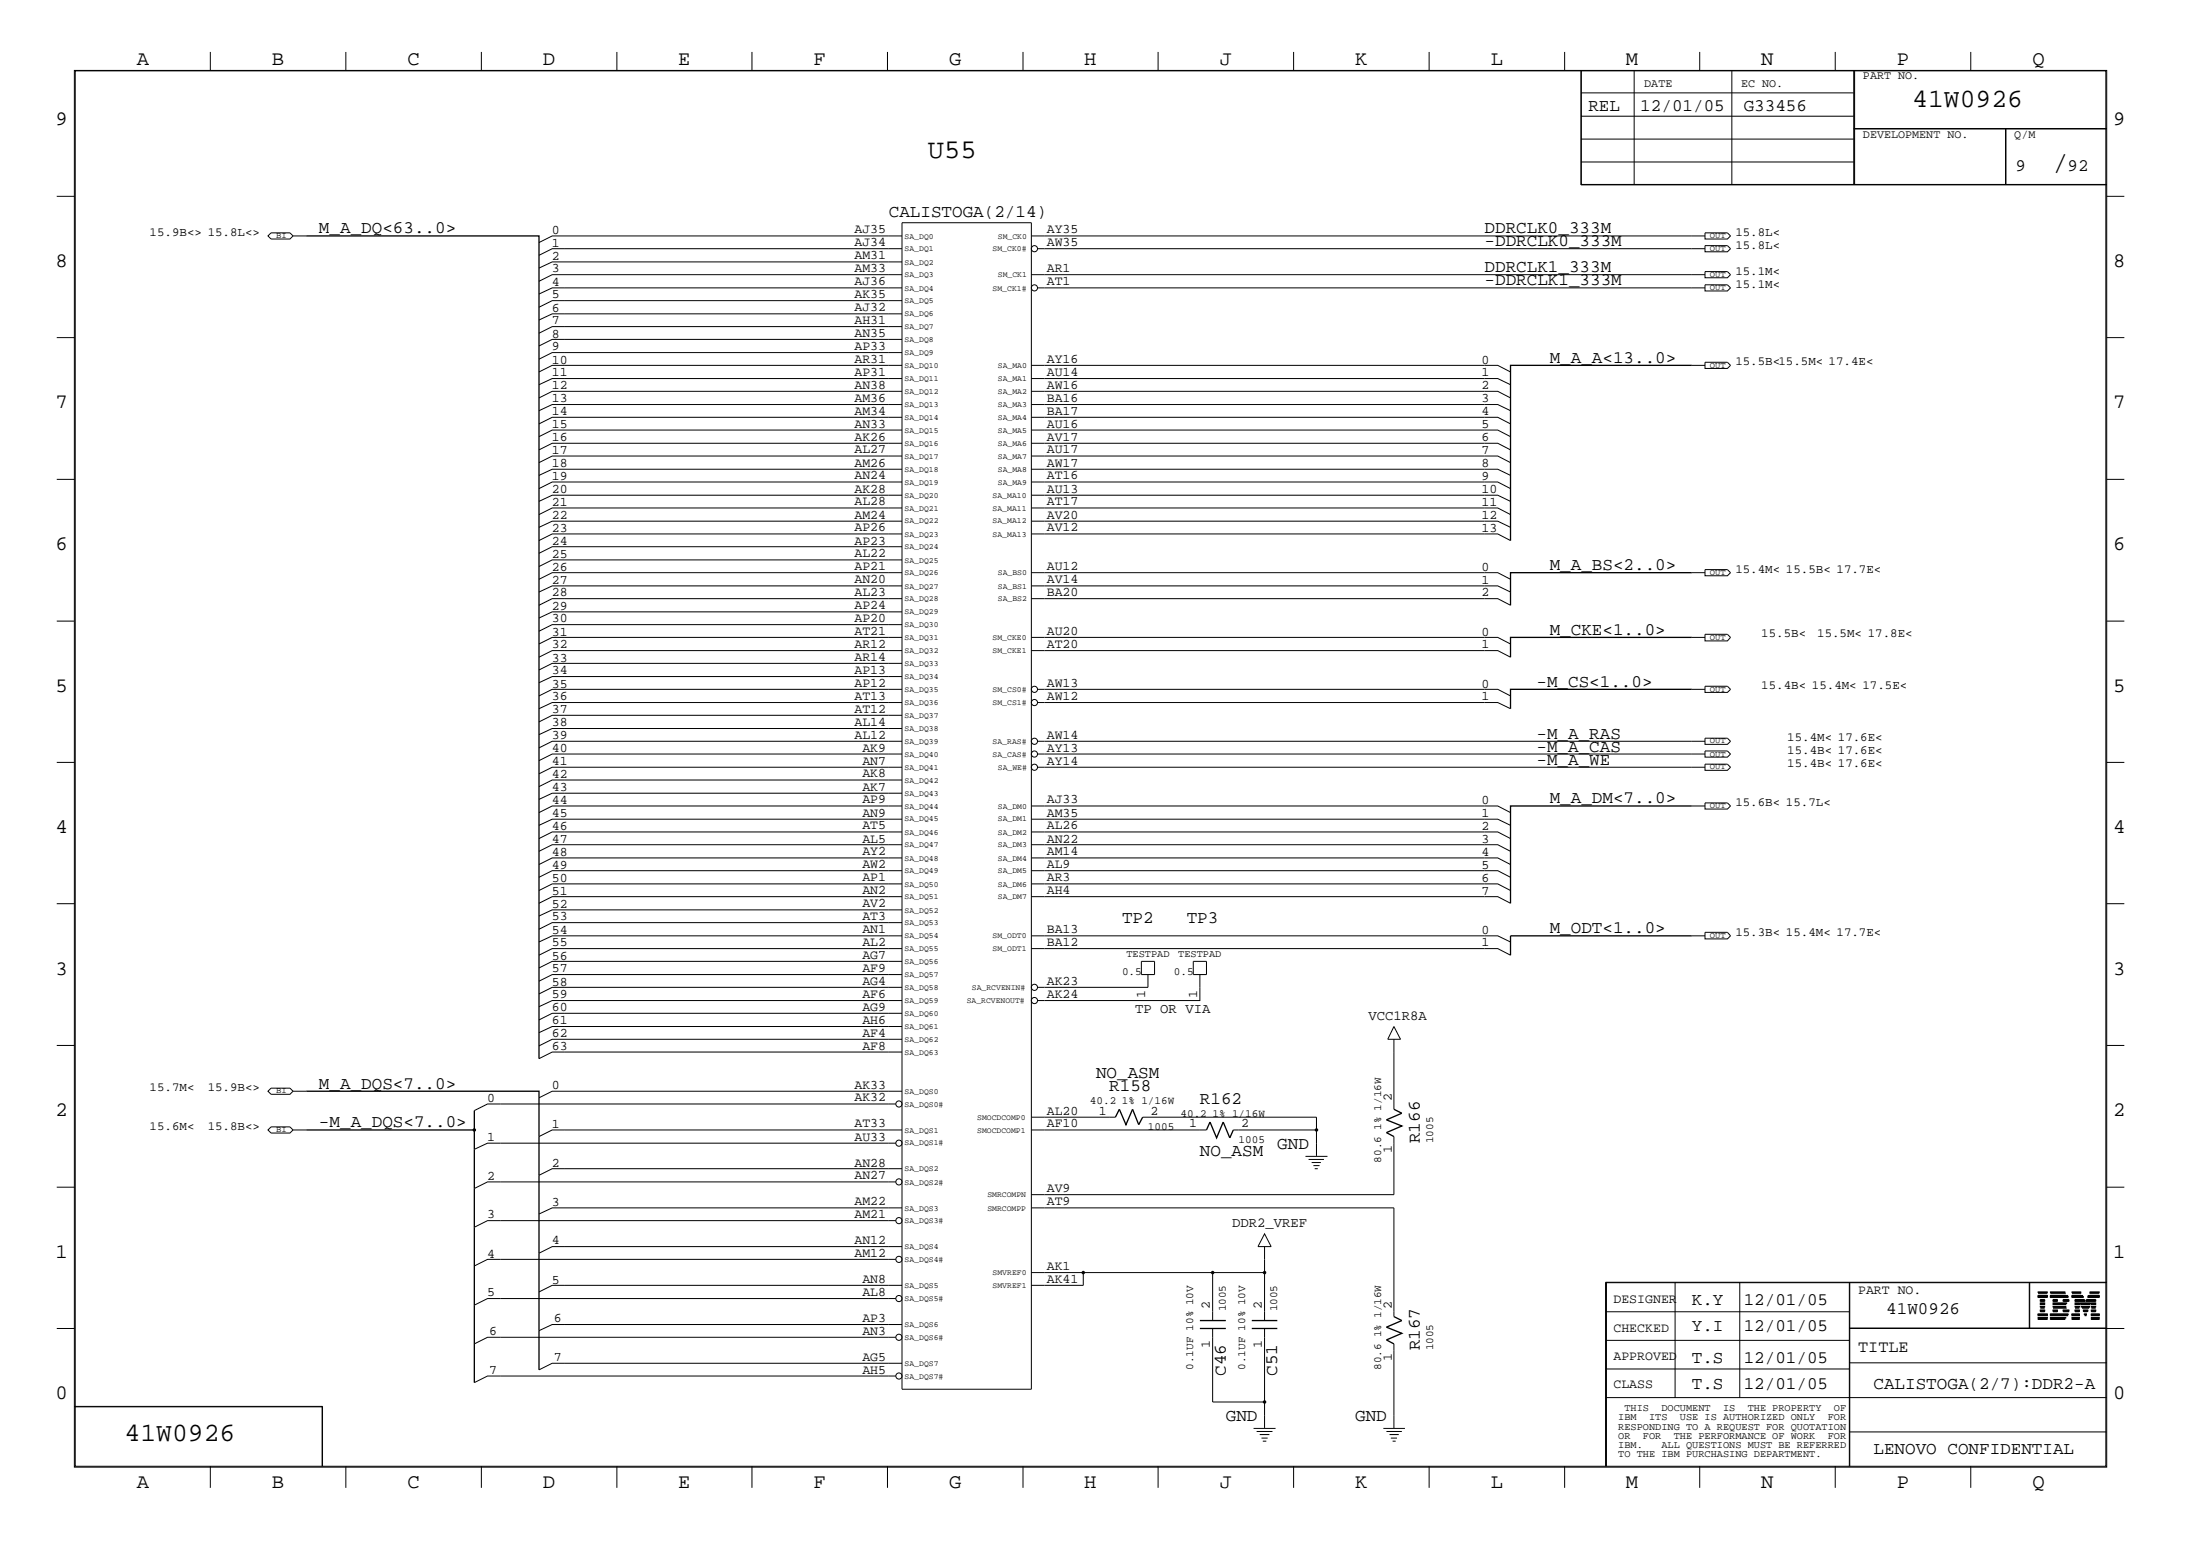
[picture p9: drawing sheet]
<svg xmlns="http://www.w3.org/2000/svg" width="423mm" height="300mm" viewBox="0 0 423 300" stroke-linecap="round" stroke-linejoin="round" font-family="sans-serif">
<g fill="none" stroke="#000" stroke-width=".19">
<path d="M14.3 13.5h391.1v268.7h-391.1zM14.5 13.6h390.7v268.4h-390.7zM40.5 10v3.5M66.5 10v3.5M92.6 10v3.5M118.7 10v3.5M144.7 10v3.5M170.8 10v3.5M196.9 10v3.5M222.8 10v3.5M248.9 10v3.5M275 10v3.5"/>
<path d="M301.1 10v3.5M304.2 13.5v22.1h101.2M304.2 17.9h52.5M304.3 13.5v22.1M314.5 13.5v22.1M327.1 10v3.5M333.2 13.5v22.1M353.1 10v3.5M356.7 13.5v22.1M356.9 13.5v22.1M379.2 10v3.5M10.9 37.8h3.4"/>
<path d="M304.2 35.5h101.2M304.2 26.8h52.5M304.2 22.4h52.5M304.3 31.2h52.4M356.7 24.8h48.7M356.7 24.7h48.7M385.9 24.8v10.8M386 24.8v10.8M405.4 37.8h3.4M51.6 45.4l.6-.6h3.6l.6 .6-.6 .6h-3.6zM56.4 45.4h2.5M173.6 57.8h-67.3l-2.6 1.3"/>
<path d="M173.6 52.8h-67.3l-2.6 1.3M173.6 55.4h-67.3l-2.6 1.2M173.6 50.4h-67.3l-2.6 1.2M173.6 47.8h-67.3l-2.6 1.3M173.6 45.4h-67.3l-2.6 1.3M173.6 42.8h24.9v224.4h-24.9zM198.5 52.8h129.6M198.5 45.4h129.6M199.6 55.4h128.5M199.6 47.8h128.5M328.1 44.8h4.3l.6 .6-.6 .6h-4.3zM328.1 52.2h4.3l.6 .6-.6 .6h-4.3z"/>
<path d="M328.1 54.8h4.3l.6 .6-.6 .6h-4.3zM328.1 47.2h4.3l.6 .6-.6 .6h-4.3zM10.9 64.9h3.4M173.6 72.8h-67.3l-2.6 1.2M173.6 75.3h-67.3l-2.6 1.2M173.6 62.8h-67.3l-2.6 1.3M173.6 60.4h-67.3l-2.6 1.2M173.6 77.8h-67.3l-2.6 1.2M173.6 70.3h-67.3l-2.6 1.2M173.6 65.3h-67.3l-2.6 1.2M173.6 67.8h-67.3l-2.6 1.3M198.5 77.8h89.7l2.5 1.2"/>
<path d="M198.5 72.8h89.7l2.5 1.2M198.5 70.3h89.7l2.5 1.2M198.5 75.3h89.7l2.5 1.2M325.5 70.3h2.6M328.1 69.7h4.3l.6 .6-.6 .6h-4.3zM405.4 64.9h3.4M10.9 92.2h3.4M173.6 95.3h-67.3l-2.6 1.1M173.6 90.3h-67.3l-2.6 1.1M173.6 92.7h-67.3l-2.6 1.3M173.6 97.7h-67.3l-2.6 1.3M173.6 87.7h-67.3l-2.6 1.3"/>
<path d="M173.6 85.3h-67.3l-2.6 1.2M173.6 82.7h-67.3l-2.6 1.3M173.6 80.3h-67.3l-2.6 1.2M198.5 97.7h89.7l2.5 1.3M198.5 95.3h89.7l2.5 1.1M198.5 92.7h89.7l2.5 1.3M198.5 80.3h89.7l2.5 1.2M198.5 82.7h89.7l2.5 1.3M198.5 90.3h89.7l2.5 1.1M198.5 87.7h89.7l2.5 1.3M198.5 85.3h89.7l2.5 1.2M405.4 92.2h3.4"/>
<path d="M10.9 119.5h3.4M173.6 117.7h-67.3l-2.6 1.2M173.6 115.1h-67.3l-2.6 1.3M173.6 112.7h-67.3l-2.6 1.2M173.6 110.2h-67.3l-2.6 1.2M173.6 105.2h-67.3l-2.6 1.2M173.6 107.7h-67.3l-2.6 1.3M173.6 102.7h-67.3l-2.6 1.3M173.6 100.2h-67.3l-2.6 1.2M198.5 112.7h89.7l2.5 1.2M198.5 110.2h89.7l2.5 1.2M198.5 100.2h89.7l2.5 1.2"/>
<path d="M198.5 115.1h89.7l2.5 1.3M198.5 102.7h89.7l2.5 1.3M325.5 110.2h2.6M328.1 109.6h4.3l.6 .6-.6 .5h-4.3zM405.4 119.5h3.4M173.6 137.6h-67.3l-2.6 1.3M173.6 135.1h-67.3l-2.6 1.2M173.6 130.1h-67.3l-2.6 1.2M173.6 132.6h-67.3l-2.6 1.3M173.6 127.6h-67.3l-2.6 1.3M173.6 120.1h-67.3l-2.6 1.3M173.6 122.6h-67.3l-2.6 1.3"/>
<path d="M173.6 125.1h-67.3l-2.6 1.3M198.5 125.1h89.7l2.5 1.3M198.5 122.6h89.7l2.5 1.3M199.6 135.1h88.6l2.5 1.2M199.6 132.6h88.6l2.5 1.3M325.5 132.6h2.6M325.5 122.6h2.6M328.1 122h4.3l.6 .6-.6 .7h-4.3zM328.1 132h4.3l.6 .6-.6 .6h-4.3zM10.9 146.6h3.4M173.6 155h-67.3l-2.6 1.3M173.6 157.6h-67.3l-2.6 1.2"/>
<path d="M173.6 145h-67.3l-2.6 1.3M173.6 140.1h-67.3l-2.6 1.2M173.6 142.6h-67.3l-2.6 1.2M173.6 147.6h-67.3l-2.6 1.2M173.6 150h-67.3l-2.6 1.3M173.6 152.6h-67.3l-2.6 1.2M198.5 155h89.7l2.5 1.3M198.5 157.6h89.7l2.5 1.2M199.6 147.6h128.5M199.6 145h128.5M199.6 142.6h128.5M325.5 155h2.6"/>
<path d="M328.1 142h4.3l.6 .6-.6 .6h-4.3zM328.1 144.4h4.3l.6 .6-.6 .6h-4.3zM328.1 154.4h4.3l.6 .6-.6 .6h-4.3zM328.1 147h4.3l.6 .6-.6 .6h-4.3zM405.4 146.6h3.4M10.9 173.8h3.4M173.6 172.5h-67.3l-2.6 1.2M173.6 167.5h-67.3l-2.6 1.2M173.6 170h-67.3l-2.6 1.3M173.6 175h-67.3l-2.6 1.2M173.6 177.5h-67.3l-2.6 1.2M173.6 165h-67.3l-2.6 1.3"/>
<path d="M173.6 162.5h-67.3l-2.6 1.2M173.6 160h-67.3l-2.6 1.3M198.5 167.5h89.7l2.5 1.2M198.5 170h89.7l2.5 1.3M198.5 172.5h89.7l2.5 1.2M198.5 165h89.7l2.5 1.3M198.5 162.5h89.7l2.5 1.2M198.5 160h89.7l2.5 1.3M328.1 179.3h4.3l.6 .7-.6 .6h-4.3zM405.4 173.8h3.4M173.6 197.4h-67.3l-2.6 1.2M173.6 199.9h-67.3l-2.6 1.3"/>
<path d="M173.6 194.9h-67.3l-2.6 1.3M173.6 192.4h-67.3l-2.6 1.2M173.6 189.9h-67.3l-2.6 1.3M173.6 187.5h-67.3l-2.6 1.2M173.6 184.9h-67.3l-2.6 1.3M173.6 180h-67.3l-2.6 1.2M173.6 182.5h-67.3l-2.6 1.2M198.5 180h89.7l2.5 1.2M198.5 182.5h89.7l2.5 1.2M219.6 184.9h2.6v2.6h-2.6zM220.9 187.5v2.4h-21.3M229.6 184.9h2.6v2.6h-2.6z"/>
<path d="M230.9 187.5v4.9h-31.3M268.2 197.4l1.3 2.5h-2.5zM268.2 199.9v13.5M325.5 180h2.6M10.9 201.1h3.4M51.6 217.3l.6-.6h3.6l.6 .6-.6 .6h-3.6zM52.2 209.3h3.6l.6 .6-.6 .6h-3.6l-.6-.6zM56.4 217.3h2.5M56.4 209.9h2.5M172.4 212.3h-78.6l-2.5 1.3M172.4 219.9h-78.6l-2.5 1.2M173.6 202.4h-67.3l-2.6 1.2"/>
<path d="M173.6 209.9h-67.3l-2.6 1.3M173.6 217.3h-67.3l-2.6 1.3M198.5 217.3h33.7M198.5 214.9h16.1M219.9 214.9h33.4v2.4h-16M253.3 217.3v5M268.2 218.6v11.2h-69.7M405.4 201.1h3.4M10.9 228.3h3.4M172.4 234.8h-78.6l-2.5 1.3M172.4 227.3h-78.6l-2.5 1.3M173.6 224.8h-67.3l-2.6 1.3"/>
<path d="M173.6 239.8h-67.3l-2.6 1.2M173.6 232.3h-67.3l-2.6 1.2M198.5 232.3h69.7v20.9M243.3 237.3l1.3 2.5h-2.5zM243.3 239.8v5M251.2 222.4h4.2M251.8 223h3M252.4 223.6h1.8M252.7 224.2h1.2M253 224.8h.6M405.4 228.3h3.4M10.9 255.5h3.4"/>
<path d="M172.4 249.8h-78.6l-2.5 1.2M172.4 257.2h-78.6l-2.5 1.3M172.4 242.2h-78.6l-2.5 1.3M173.6 254.8h-67.3l-2.6 1.1M173.6 247.2h-67.3l-2.6 1.3M198.5 244.8h34.8M208.4 244.8v2.4h-9.9M233.3 244.8h10v9.2M233.3 255.5v14.2h10v-14.2M233.3 244.8v9.2M268.2 258.5v16.2M308.9 246.7h96.5"/>
<path d="M308.9 257.8h47M308.9 252.3h47M309.1 246.6v35.4M322.3 246.6v22.2M334.8 246.6v22.2M355.9 246.6v35.4M355.9 255.4h49.5M355.9 255.5h52.9M390.5 246.6v8.9M390.6 246.6v8.9M392.2 253.7h1.8zM392.2 253.6h1.8z"/>
<path d="M392.2 253.4l1.8 .1zM392.2 253l1.8 .1zM392.2 252.8l1.8 .1zM392.2 252.7l1.8 .1zM392.2 249.4l1.8 .1zM392.2 249.3l1.8 .1zM392.2 249.2l1.8 .1zM392.2 248.8h1.8zM392.2 248.7h1.8zM392.2 248.5l1.8 .1zM392.6 252.3h.8zM392.6 252.1l.8 .1z"/>
<path d="M392.6 252l.8 .1zM392.6 251.6h.8zM392.6 251.5h.8zM392.6 251.3l.8 .1zM392.6 250.9l.8 .1zM392.6 250.8h.8zM392.6 250.6l.8 .1zM392.6 250.2l.8 .1zM392.6 250l.8 .1zM392.6 249.9h.8zM394.5 253.7h2.8zM394.5 253.6h2.9z"/>
<path d="M394.5 253.4l3 .1zM394.5 248.8h3zM394.5 248.7h2.9zM394.5 248.5l2.8 .1zM394.5 253l3.3 .1zM394.5 252.8l3.4 .1zM394.5 252.7l3.4 .1zM394.5 249.4l3.4 .1zM394.5 249.3l3.4 .1zM394.5 249.2l3.3 .1zM395.1 251.6h2.6zM395.1 251.5h2.5z"/>
<path d="M395.1 251.3l2.4 .1zM395.1 250.9l2.4 .1zM395.1 250.8h2.5zM395.1 250.6l2.6 .1zM395.1 252.3h.8zM395.1 252.1l.8 .1zM395.1 252l.8 .1zM395.1 250.2l.8 .1zM395.1 250l.8 .1zM395.1 249.9h.8zM397 252.3h1.1zM397 252.1l1.1 .1z"/>
<path d="M397 252l1.1 .1zM397 250.2l1.1 .1zM397 250l1.1 .1zM397 249.9h1.1zM398.7 253.7h1.4zM398.7 253.6h1.4zM398.7 253.4l1.4 .1zM398.7 253l1.4 .1zM398.7 252.8l1.4 .1zM398.7 252.7l1.4 .1zM398.7 249.4l2.2 .1zM398.7 249.3l2.1 .1z"/>
<path d="M398.7 249.2l2 .1zM398.7 248.8h1.8zM398.7 248.7h1.8zM398.7 248.5l1.7 .1zM399.3 252.3h.8zM399.3 252.1l.8 .1zM399.3 252l.8 .1zM399.3 251.6h.8zM399.3 251.5h.8zM399.3 251.3l.8 .1zM399.3 250.9l.8 .1zM399.3 250.8h.8z"/>
<path d="M399.3 250.6l.8 .1zM399.3 250.2l1.9 .1zM399.3 250l1.9 .1zM399.3 249.9h1.8zM400.3 250.6l2 .1zM400.4 250.9l1.8 .1zM400.4 250.8h1.8zM400.5 251.3l1.6 .1zM400.6 251.5h1.5zM400.6 251.6h1.4zM400.9 252.1l.8 .1zM400.9 252l.8 .1z"/>
<path d="M401 252.3h.7zM401.1 252.7l.4 .1zM401.2 252.8l.3 .1zM401.2 253l.2 .1zM401.4 250.2l1.9 .1zM401.5 250l1.8 .1zM401.5 249.9h1.8zM401.7 249.4l2.2 .1zM401.8 249.3l2.1 .1zM401.8 249.2l2.1 .1zM402.1 248.8h1.8zM402.1 248.7h1.8z"/>
<path d="M402.2 248.5l1.7 .1zM402.4 253.7h1.5zM402.4 253.6h1.5zM402.4 253.4l1.5 .1zM402.4 253l1.5 .1zM402.4 252.8l1.5 .1zM402.4 252.7l1.5 .1zM402.4 252.3h.9zM402.4 252.1l.9 .1zM402.4 252l.9 .1zM402.4 251.6h.9zM402.4 251.5h.9z"/>
<path d="M402.4 251.3l.9 .1zM402.4 250.9l.9 .1zM402.4 250.8h.9zM402.4 250.6l.9 .1zM405.4 246.6h-96.5v35.4M14.3 270.5h47.8v11.5M14.3 270.6h47.8M62 270.5v11.5M172.4 264.7h-78.6l-2.5 1.2M173.6 262.2h-67.3l-2.6 1.3M241.2 274.7h4.2M241.8 275.3h3.1"/>
<path d="M242.4 275.9h1.9M242.7 276.6h1.2M243 277.2h.7M243.3 269.7v5M266.2 274.7h4.1M266.8 275.3h2.9M267.4 275.9h1.8M267.6 276.6h1.2M268 277.2h.6M308.9 268.8h96.5M308.9 263.3h47M355.9 275.4h49.5"/>
<path d="M355.9 262.1h49.5M40.5 282v4.2M66.5 282v4.2M92.6 282v4.2M118.7 282v4.2M144.7 282v4.2M170.8 282v4.2M196.9 282v4.2M222.8 282v4.2M248.9 282v4.2M275 282v4.2M301.1 282v4.2"/>
<path d="M327.1 282v4.2M353.1 282v4.2M379.2 282v4.2"/>
<circle cx="199.1" cy="47.8" r=".59"/>
<circle cx="199.1" cy="55.4" r=".59"/>
<circle cx="199.1" cy="135.1" r=".59"/>
<circle cx="199.1" cy="132.6" r=".59"/>
<circle cx="199.1" cy="142.6" r=".59"/>
<circle cx="199.1" cy="147.6" r=".59"/>
<circle cx="199.1" cy="145" r=".59"/>
<circle cx="199.1" cy="189.9" r=".59"/>
<circle cx="199.1" cy="192.4" r=".59"/>
<circle cx="173" cy="219.9" r=".59"/>
<circle cx="173" cy="212.3" r=".59"/>
<circle cx="173" cy="227.3" r=".59"/>
<circle cx="173" cy="234.8" r=".59"/>
<circle cx="173" cy="242.2" r=".59"/>
<circle cx="173" cy="249.8" r=".59"/>
<circle cx="173" cy="257.2" r=".59"/>
<circle cx="173" cy="264.7" r=".59"/>
</g>
<g fill="none" stroke="#000" stroke-width=".25">
<path d="M58.9 45.4h44.8v158.2M325.5 70.3h-34.8v33.7M325.5 110.2h-34.8v6.2M325.5 132.6h-34.8v3.7M325.5 122.6h-34.8v3.8M325.5 155h-34.8v18.7M325.5 180h-34.8v3.7M58.9 209.9h44.8v53.6M58.9 217.3h32.4M91.3 213.6v52.3M214.6 214.9l.8-1.5 1.3 2.9 1.2-2.9 1.2 2.9 .8-1.4M232.2 217.3l.6-1.5 1.3 3.1 1.3-3.1 1.2 3.1 .7-1.6"/>
<path d="M268.2 213.4l1.5 .7-2.9 1.3 2.9 1.2-2.9 1.2 1.4 .8M230.9 255.5h5M230.9 254h5M240.9 255.5h4.9M240.9 254h4.9M268.2 253.2l1.5 .8-2.9 1.3 2.9 1.2-2.9 1.2 1.4 .8"/>
</g>
<g fill="#000">
<circle cx="91.3" cy="217.3" r=".34"/>
<circle cx="253.3" cy="217.3" r=".34"/>
<circle cx="208.4" cy="244.8" r=".34"/>
<circle cx="233.3" cy="244.8" r=".34"/>
<circle cx="243.3" cy="244.8" r=".34"/>
<circle cx="243.3" cy="269.7" r=".34"/>
</g>
<g font-size="5.2">
<text x="178.6" y="30.4">U55</text>
<text x="395" y="32.9">/</text>
</g>
<g font-size="5.1">
<text x="368" y="20.5">41W0926</text>
<text x="24" y="277.2">41W0926</text>
</g>
<g font-size="4">
<text x="26.3" y="12.5">A</text>
<text x="52.3" y="12.5">B</text>
<text x="78.4" y="12.5">C</text>
<text x="104.5" y="12.5">D</text>
<text x="130.5" y="12.5">E</text>
<text x="156.5" y="12.5">F</text>
<text x="182.6" y="12.5">G</text>
<text x="208.6" y="12.5">H</text>
<text x="234.7" y="12.5">J</text>
<text x="260.8" y="12.5">K</text>
<text x="286.9" y="12.5">L</text>
<text x="312.8" y="12.5">M</text>
<text x="338.9" y="12.5">N</text>
<text x="365" y="12.5">P</text>
<text x="391.1" y="12.5">Q</text>
<text x="10.7" y="24.1">9</text>
<text x="406.7" y="24.1">9</text>
<text x="10.7" y="51.4">8</text>
<text x="406.7" y="51.4">8</text>
<text x="10.7" y="78.6">7</text>
<text x="406.7" y="78.6">7</text>
<text x="10.7" y="105.8">6</text>
<text x="406.7" y="105.8">6</text>
<text x="10.7" y="133.1">5</text>
<text x="406.7" y="133.1">5</text>
<text x="10.7" y="160.2">4</text>
<text x="406.7" y="160.2">4</text>
<text x="10.7" y="187.5">3</text>
<text x="406.7" y="187.5">3</text>
<text x="10.7" y="214.6">2</text>
<text x="406.7" y="214.6">2</text>
<text x="10.7" y="241.9">1</text>
<text x="406.7" y="241.9">1</text>
<text x="10.7" y="269.2">0</text>
<text x="406.7" y="269.2">0</text>
<text x="26.3" y="286.2">A</text>
<text x="52.3" y="286.2">B</text>
<text x="78.4" y="286.2">C</text>
<text x="104.5" y="286.2">D</text>
<text x="130.5" y="286.2">E</text>
<text x="156.5" y="286.2">F</text>
<text x="182.6" y="286.2">G</text>
<text x="208.6" y="286.2">H</text>
<text x="234.7" y="286.2">J</text>
<text x="260.8" y="286.2">K</text>
<text x="286.9" y="286.2">L</text>
<text x="312.8" y="286.2">M</text>
<text x="338.9" y="286.2">N</text>
<text x="365" y="286.2">P</text>
<text x="391.1" y="286.2">Q</text>
</g>
<g font-size="3.4">
<text x="305.6" y="21.4">REL</text>
<text x="315.6" y="21.4">12/01/05</text>
<text x="335.5" y="21.4">G33456</text>
<text x="387.9" y="32.9">9</text>
<text x="397.8" y="32.9">92</text>
<text x="171" y="41.7">CALISTOGA(2/14)</text>
<text x="61.4" y="44.9">M_A_DQ&lt;63..0&gt;</text>
<text x="285.7" y="44.9">DDRCLK0_333M</text>
<text x="285.7" y="47.3">-DDRCLK0_333M</text>
<text x="285.7" y="52.3">DDRCLK1_333M</text>
<text x="285.7" y="54.9">-DDRCLK1_333M</text>
<text x="298.2" y="69.8">M_A_A&lt;13..0&gt;</text>
<text x="298.2" y="109.6">M_A_BS&lt;2..0&gt;</text>
<text x="298.2" y="122.2">M_CKE&lt;1..0&gt;</text>
<text x="295.7" y="132.1">-M_CS&lt;1..0&gt;</text>
<text x="295.7" y="142.1">-M_A_RAS</text>
<text x="295.7" y="144.6">-M_A_CAS</text>
<text x="295.7" y="147.1">-M_A_WE</text>
<text x="298.2" y="154.5">M_A_DM&lt;7..0&gt;</text>
<text x="215.9" y="177.5">TP2</text>
<text x="228.3" y="177.5">TP3</text>
<text x="298.2" y="179.5">M_ODT&lt;1..0&gt;</text>
<text x="61.4" y="209.4">M_A_DQS&lt;7..0&gt;</text>
<text x="210.9" y="207.3">NO_ASM</text>
<text x="213.4" y="209.9">R158</text>
<text x="230.9" y="212.3">R162</text>
<text x="61.4" y="216.8">-M_A_DQS&lt;7..0&gt;</text>
<text x="245.8" y="221.1">GND</text>
<text x="273.2" y="219.9" transform="rotate(-90 273.2 219.9)">R166</text>
<text x="230.9" y="222.3">NO_ASM</text>
<text x="325.5" y="251">K.Y</text>
<text x="335.5" y="251">12/01/05</text>
<text x="325.5" y="255.9">Y.I</text>
<text x="335.5" y="255.9">12/01/05</text>
<text x="363" y="252.7">41W0926</text>
<text x="273.2" y="259.8" transform="rotate(-90 273.2 259.8)">R167</text>
<text x="325.5" y="262.2">T.S</text>
<text x="335.5" y="262.2">12/01/05</text>
<text x="235.9" y="264.7" transform="rotate(-90 235.9 264.7)">C46</text>
<text x="245.8" y="264.7" transform="rotate(-90 245.8 264.7)">C51</text>
<text x="325.5" y="267.2">T.S</text>
<text x="335.5" y="267.2">12/01/05</text>
<text x="360.5" y="267.2">CALISTOGA(2/7):DDR2-A</text>
<text x="235.9" y="273.4">GND</text>
<text x="260.8" y="273.4">GND</text>
<text x="360.5" y="279.7">LENOVO CONFIDENTIAL</text>
</g>
<text font-size="3.2" x="357.5" y="260">TITLE</text>
<g font-size="2.7">
<text x="218.4" y="194.9">TP OR VIA</text>
<text x="263.3" y="196.2">VCC1R8A</text>
<text x="237.1" y="236.1">DDR2_VREF</text>
</g>
<g font-size="2.5">
<text x="106.2" y="45">0</text>
<text x="106.2" y="47.5">1</text>
<text x="164.4" y="44.9">AJ35</text>
<text x="164.4" y="47.3">AJ34</text>
<text x="201.4" y="44.9">AY35</text>
<text x="201.4" y="47.3">AW35</text>
<text x="106.2" y="50">2</text>
<text x="106.2" y="52.4">3</text>
<text x="164.4" y="49.9">AM31</text>
<text x="164.4" y="52.3">AM33</text>
<text x="201.4" y="52.3">AR1</text>
<text x="106.2" y="59.9">6</text>
<text x="106.2" y="57.4">5</text>
<text x="106.2" y="54.9">4</text>
<text x="164.4" y="54.9">AJ36</text>
<text x="164.4" y="57.3">AK35</text>
<text x="164.4" y="59.9">AJ32</text>
<text x="201.4" y="54.9">AT1</text>
<text x="106.2" y="62.4">7</text>
<text x="106.2" y="64.9">8</text>
<text x="164.4" y="62.3">AH31</text>
<text x="164.4" y="64.9">AN35</text>
<text x="106.2" y="69.9">10</text>
<text x="106.2" y="67.4">9</text>
<text x="164.4" y="67.3">AP33</text>
<text x="164.4" y="69.8">AR31</text>
<text x="201.4" y="69.8">AY16</text>
<text x="285.1" y="69.9">0</text>
<text x="106.2" y="72.4">11</text>
<text x="106.2" y="74.8">12</text>
<text x="106.2" y="77.4">13</text>
<text x="164.4" y="72.3">AP31</text>
<text x="164.4" y="74.8">AN38</text>
<text x="164.4" y="77.3">AM36</text>
<text x="201.4" y="72.3">AU14</text>
<text x="201.4" y="74.8">AW16</text>
<text x="201.4" y="77.3">BA16</text>
<text x="285.1" y="74.8">2</text>
<text x="285.1" y="72.4">1</text>
<text x="285.1" y="77.4">3</text>
<text x="106.2" y="79.8">14</text>
<text x="106.2" y="82.4">15</text>
<text x="164.4" y="79.8">AM34</text>
<text x="164.4" y="82.3">AN33</text>
<text x="201.4" y="79.8">BA17</text>
<text x="201.4" y="82.3">AU16</text>
<text x="285.1" y="82.4">5</text>
<text x="285.1" y="79.8">4</text>
<text x="106.2" y="87.4">17</text>
<text x="106.2" y="84.8">16</text>
<text x="106.2" y="89.8">18</text>
<text x="164.4" y="84.8">AK26</text>
<text x="164.4" y="87.2">AL27</text>
<text x="164.4" y="89.7">AM26</text>
<text x="201.4" y="84.8">AV17</text>
<text x="201.4" y="87.2">AU17</text>
<text x="201.4" y="89.7">AW17</text>
<text x="285.1" y="84.8">6</text>
<text x="285.1" y="87.4">7</text>
<text x="285.1" y="89.8">8</text>
<text x="106.2" y="94.8">20</text>
<text x="106.2" y="92.4">19</text>
<text x="164.4" y="92.2">AN24</text>
<text x="164.4" y="94.7">AK28</text>
<text x="201.4" y="92.2">AT16</text>
<text x="201.4" y="94.7">AU13</text>
<text x="285.1" y="94.8">10</text>
<text x="285.1" y="92.4">9</text>
<text x="106.2" y="99.8">22</text>
<text x="106.2" y="97.3">21</text>
<text x="164.4" y="97.2">AL28</text>
<text x="164.4" y="99.7">AM24</text>
<text x="201.4" y="97.2">AT17</text>
<text x="201.4" y="99.7">AV20</text>
<text x="285.1" y="99.8">12</text>
<text x="285.1" y="97.3">11</text>
<text x="106.2" y="102.3">23</text>
<text x="106.2" y="107.3">25</text>
<text x="106.2" y="104.8">24</text>
<text x="164.4" y="102.2">AP26</text>
<text x="164.4" y="104.7">AP23</text>
<text x="164.4" y="107.2">AL22</text>
<text x="201.4" y="102.2">AV12</text>
<text x="285.1" y="102.3">13</text>
<text x="106.2" y="112.3">27</text>
<text x="106.2" y="109.8">26</text>
<text x="164.4" y="109.6">AP21</text>
<text x="164.4" y="112.2">AN20</text>
<text x="201.4" y="109.6">AU12</text>
<text x="201.4" y="112.2">AV14</text>
<text x="285.1" y="109.8">0</text>
<text x="285.1" y="112.3">1</text>
<text x="106.2" y="117.3">29</text>
<text x="106.2" y="119.7">30</text>
<text x="106.2" y="114.7">28</text>
<text x="164.4" y="114.6">AL23</text>
<text x="164.4" y="117.2">AP24</text>
<text x="164.4" y="119.6">AP20</text>
<text x="201.4" y="114.6">BA20</text>
<text x="285.1" y="114.7">2</text>
<text x="106.2" y="124.7">32</text>
<text x="106.2" y="122.3">31</text>
<text x="164.4" y="122.2">AT21</text>
<text x="164.4" y="124.6">AR12</text>
<text x="201.4" y="122.2">AU20</text>
<text x="201.4" y="124.6">AT20</text>
<text x="285.1" y="122.3">0</text>
<text x="285.1" y="124.7">1</text>
<text x="106.2" y="127.3">33</text>
<text x="106.2" y="129.7">34</text>
<text x="164.4" y="127.1">AR14</text>
<text x="164.4" y="129.6">AP13</text>
<text x="106.2" y="137.2">37</text>
<text x="106.2" y="134.7">36</text>
<text x="106.2" y="132.2">35</text>
<text x="164.4" y="132.1">AP12</text>
<text x="164.4" y="134.6">AT13</text>
<text x="164.4" y="137.1">AT12</text>
<text x="201.4" y="132.1">AW13</text>
<text x="201.4" y="134.6">AW12</text>
<text x="285.1" y="132.2">0</text>
<text x="285.1" y="134.7">1</text>
<text x="106.2" y="139.7">38</text>
<text x="106.2" y="142.2">39</text>
<text x="164.4" y="139.6">AL14</text>
<text x="164.4" y="142.1">AL12</text>
<text x="201.4" y="142.1">AW14</text>
<text x="106.2" y="144.7">40</text>
<text x="106.2" y="147.2">41</text>
<text x="106.2" y="149.7">42</text>
<text x="165.9" y="144.6">AK9</text>
<text x="165.9" y="147.1">AN7</text>
<text x="165.9" y="149.5">AK8</text>
<text x="201.4" y="144.6">AY13</text>
<text x="201.4" y="147.1">AY14</text>
<text x="106.2" y="152.1">43</text>
<text x="106.2" y="154.6">44</text>
<text x="165.9" y="152.1">AK7</text>
<text x="165.9" y="154.5">AP9</text>
<text x="201.4" y="154.5">AJ33</text>
<text x="285.1" y="154.6">0</text>
<text x="106.2" y="159.6">46</text>
<text x="106.2" y="157.1">45</text>
<text x="165.9" y="157.1">AN9</text>
<text x="165.9" y="159.5">AT5</text>
<text x="201.4" y="157.1">AM35</text>
<text x="201.4" y="159.5">AL26</text>
<text x="285.1" y="157.1">1</text>
<text x="285.1" y="159.6">2</text>
<text x="106.2" y="164.6">48</text>
<text x="106.2" y="162.1">47</text>
<text x="106.2" y="167.1">49</text>
<text x="165.9" y="162.1">AL5</text>
<text x="165.9" y="164.5">AY2</text>
<text x="165.9" y="167">AW2</text>
<text x="201.4" y="162.1">AN22</text>
<text x="201.4" y="164.5">AM14</text>
<text x="201.4" y="167">AL9</text>
<text x="285.1" y="162.1">3</text>
<text x="285.1" y="164.6">4</text>
<text x="285.1" y="167.1">5</text>
<text x="106.2" y="172.1">51</text>
<text x="106.2" y="169.6">50</text>
<text x="165.9" y="169.5">AP1</text>
<text x="165.9" y="172">AN2</text>
<text x="201.4" y="169.5">AR3</text>
<text x="201.4" y="172">AH4</text>
<text x="285.1" y="172.1">7</text>
<text x="285.1" y="169.6">6</text>
<text x="106.2" y="177">53</text>
<text x="106.2" y="174.6">52</text>
<text x="106.2" y="179.6">54</text>
<text x="165.9" y="174.5">AV2</text>
<text x="165.9" y="177">AT3</text>
<text x="165.9" y="179.5">AN1</text>
<text x="201.4" y="179.5">BA13</text>
<text x="285.1" y="179.6">0</text>
<text x="106.2" y="182">55</text>
<text x="106.2" y="184.6">56</text>
<text x="165.9" y="181.9">AL2</text>
<text x="165.9" y="184.5">AG7</text>
<text x="201.4" y="181.9">BA12</text>
<text x="285.1" y="182">1</text>
<text x="106.2" y="189.6">58</text>
<text x="106.2" y="187">57</text>
<text x="165.9" y="186.9">AF9</text>
<text x="165.9" y="191.9">AF6</text>
<text x="165.9" y="189.4">AG4</text>
<text x="201.4" y="189.4">AK23</text>
<text x="201.4" y="191.9">AK24</text>
<text x="220.4" y="191.9" transform="rotate(-90 220.4 191.9)">1</text>
<text x="230.4" y="191.9" transform="rotate(-90 230.4 191.9)">1</text>
<text x="106.2" y="197">61</text>
<text x="106.2" y="192">59</text>
<text x="106.2" y="194.5">60</text>
<text x="165.9" y="194.4">AG9</text>
<text x="165.9" y="196.9">AH6</text>
<text x="106.2" y="202">63</text>
<text x="106.2" y="199.5">62</text>
<text x="165.9" y="199.4">AF4</text>
<text x="165.9" y="201.9">AF8</text>
<text x="106.2" y="209.5">0</text>
<text x="164.4" y="209.4">AK33</text>
<text x="93.7" y="212">0</text>
<text x="164.4" y="211.8">AK32</text>
<text x="201.4" y="214.4">AL20</text>
<text x="211.4" y="214.4">1</text>
<text x="221.4" y="214.4">2</text>
<text x="267.8" y="211.8" transform="rotate(-90 267.8 211.8)">2</text>
<text x="93.7" y="219.5">1</text>
<text x="106.2" y="216.9">1</text>
<text x="164.4" y="216.8">AT33</text>
<text x="164.4" y="219.4">AU33</text>
<text x="201.4" y="216.8">AF10</text>
<text x="228.9" y="216.8">1</text>
<text x="238.8" y="216.8">2</text>
<text x="267.8" y="221.8" transform="rotate(-90 267.8 221.8)">1</text>
<text x="93.7" y="226.9">2</text>
<text x="106.2" y="224.5">2</text>
<text x="164.4" y="224.4">AN28</text>
<text x="164.4" y="226.8">AN27</text>
<text x="106.2" y="231.9">3</text>
<text x="164.4" y="231.8">AM22</text>
<text x="201.4" y="229.3">AV9</text>
<text x="201.4" y="231.8">AT9</text>
<text x="93.7" y="234.4">3</text>
<text x="106.2" y="239.4">4</text>
<text x="164.4" y="234.3">AM21</text>
<text x="164.4" y="239.3">AN12</text>
<text x="93.7" y="241.9">4</text>
<text x="164.4" y="241.8">AM12</text>
<text x="201.4" y="244.3">AK1</text>
<text x="93.7" y="249.3">5</text>
<text x="106.2" y="246.9">5</text>
<text x="165.9" y="246.7">AN8</text>
<text x="165.9" y="249.3">AL8</text>
<text x="201.4" y="246.7">AK41</text>
<text x="232.8" y="251.7" transform="rotate(-90 232.8 251.7)">2</text>
<text x="242.8" y="251.7" transform="rotate(-90 242.8 251.7)">2</text>
<text x="267.8" y="251.7" transform="rotate(-90 267.8 251.7)">2</text>
<text x="310.5" y="250.6">DESIGNER</text>
<text x="357.5" y="248.8">PART NO.</text>
<text x="94.1" y="256.8">6</text>
<text x="106.6" y="254.3">6</text>
<text x="165.9" y="254.3">AP3</text>
<text x="165.9" y="256.7">AN3</text>
<text x="310.5" y="256.1">CHECKED</text>
<text x="106.6" y="261.8">7</text>
<text x="165.9" y="261.7">AG5</text>
<text x="232.8" y="259.2" transform="rotate(-90 232.8 259.2)">1</text>
<text x="242.8" y="259.2" transform="rotate(-90 242.8 259.2)">1</text>
<text x="267.8" y="261.7" transform="rotate(-90 267.8 261.7)">1</text>
<text x="310.5" y="261.5">APPROVED</text>
<text x="94.1" y="264.3">7</text>
<text x="165.9" y="264.2">AH5</text>
<text x="310.5" y="267">CLASS</text>
</g>
<g font-size="2.4">
<text x="28.8" y="45.4">15.9B&lt;&gt; 15.8L&lt;&gt;</text>
<text x="333.9" y="47.8">15.8L&lt;</text>
<text x="333.9" y="45.4">15.8L&lt;</text>
<text x="333.9" y="52.8">15.1M&lt;</text>
<text x="333.9" y="55.4">15.1M&lt;</text>
<text x="333.9" y="70.3">15.5B&lt;15.5M&lt; 17.4E&lt;</text>
<text x="333.9" y="110.2">15.4M&lt; 15.5B&lt; 17.7E&lt;</text>
<text x="338.9" y="122.6">15.5B&lt;</text>
<text x="349.7" y="122.6">15.5M&lt; 17.8E&lt;</text>
<text x="338.9" y="132.6">15.4B&lt; 15.4M&lt; 17.5E&lt;</text>
<text x="343.9" y="142.6">15.4M&lt; 17.6E&lt;</text>
<text x="343.9" y="145">15.4B&lt; 17.6E&lt;</text>
<text x="343.9" y="147.6">15.4B&lt; 17.6E&lt;</text>
<text x="333.9" y="155">15.6B&lt; 15.7L&lt;</text>
<text x="333.9" y="180">15.3B&lt; 15.4M&lt; 17.7E&lt;</text>
<text x="28.8" y="209.9">15.7M&lt;</text>
<text x="40" y="209.9">15.9B&lt;&gt;</text>
<text x="28.8" y="217.3">15.6M&lt;</text>
<text x="40" y="217.3">15.8B&lt;&gt;</text>
</g>
<g font-size="2.3">
<text x="316.4" y="16.7">DATE</text>
<text x="335" y="16.7">EC NO.</text>
<text x="358.5" y="15.2">PART NO.</text>
<text x="358.5" y="26.6">DEVELOPMENT NO.</text>
<text x="387.6" y="26.6">Q/M</text>
</g>
<g font-size="2.1">
<text x="215.9" y="187.5">0.5</text>
<text x="225.9" y="187.5">0.5</text>
<text x="209.7" y="212.3">40.2</text>
<text x="215.9" y="212.3">1% 1/16W</text>
<text x="227.2" y="214.9">40.2</text>
<text x="233.3" y="214.9">1% 1/16W</text>
<text x="220.9" y="217.3">1005</text>
<text x="238.3" y="219.9">1005</text>
<text x="265.8" y="217.3" transform="rotate(-90 265.8 217.3)">1% 1/16W</text>
<text x="275.8" y="219.9" transform="rotate(-90 275.8 219.9)">1005</text>
<text x="265.8" y="223.6" transform="rotate(-90 265.8 223.6)">80.6</text>
<text x="235.9" y="252.2" transform="rotate(-90 235.9 252.2)">1005</text>
<text x="245.8" y="252.2" transform="rotate(-90 245.8 252.2)">1005</text>
<text x="265.8" y="257.2" transform="rotate(-90 265.8 257.2)">1% 1/16W</text>
<text x="229.6" y="263.5" transform="rotate(-90 229.6 263.5)">0.1UF 10% 10V</text>
<text x="239.6" y="263.5" transform="rotate(-90 239.6 263.5)">0.1UF 10% 10V</text>
<text x="265.8" y="263.5" transform="rotate(-90 265.8 263.5)">80.6</text>
<text x="275.8" y="259.8" transform="rotate(-90 275.8 259.8)">1005</text>
</g>
<g font-size="2">
<text x="216.7" y="184">TESTPAD</text>
<text x="226.7" y="184">TESTPAD</text>
<text x="311.4" y="273.2">IBM</text>
<text x="311.4" y="275">RESPONDING TO A REQUEST FOR QUOTATION</text>
<text x="312.6" y="271.4">THIS</text>
<text x="317.3" y="273.2">ITS</text>
<text x="319.7" y="271.4">DOCUMENT</text>
<text x="323.3" y="273.2">USE IS AUTHORIZED ONLY</text>
<text x="331.6" y="271.4">IS</text>
<text x="336.3" y="271.4">THE PROPERTY</text>
<text x="351.7" y="273.2">FOR</text>
<text x="352.9" y="271.4">OF</text>
<text x="311.4" y="276.7">OR</text>
<text x="311.4" y="278.6">IBM.</text>
<text x="311.4" y="280.2">TO THE IBM PURCHASING DEPARTMENT.</text>
<text x="316.1" y="276.7">FOR</text>
<text x="319.7" y="278.6">ALL QUESTIONS MUST BE REFERRED</text>
<text x="322.1" y="276.7">THE PERFORMANCE OF WORK</text>
<text x="351.7" y="276.7">FOR</text>
</g>
<g font-size="1.7">
<text x="53.2" y="45.8">BI</text>
<text x="329" y="45.8">OUT</text>
<text x="329" y="53.3">OUT</text>
<text x="329" y="48.3">OUT</text>
<text x="329" y="55.8">OUT</text>
<text x="329" y="70.8">OUT</text>
<text x="329" y="110.7">OUT</text>
<text x="329" y="123.1">OUT</text>
<text x="329" y="133.1">OUT</text>
<text x="329" y="143">OUT</text>
<text x="329" y="145.5">OUT</text>
<text x="329" y="148">OUT</text>
<text x="329" y="155.4">OUT</text>
<text x="329" y="180.4">OUT</text>
<text x="53.2" y="210.3">BI</text>
<text x="53.2" y="217.8">BI</text>
</g>
<g font-size="1.6">
<text x="174.1" y="45.9">SA_DQ0</text>
<text x="192" y="45.9">SM_CK0</text>
<text x="174.1" y="53.3">SA_DQ3</text>
<text x="174.1" y="50.9">SA_DQ2</text>
<text x="174.1" y="48.3">SA_DQ1</text>
<text x="191" y="48.3">SM_CK0#</text>
<text x="192" y="53.3">SM_CK1</text>
<text x="174.1" y="58.3">SA_DQ5</text>
<text x="174.1" y="55.9">SA_DQ4</text>
<text x="191" y="55.9">SM_CK1#</text>
<text x="174.1" y="65.8">SA_DQ8</text>
<text x="174.1" y="63.3">SA_DQ7</text>
<text x="174.1" y="60.8">SA_DQ6</text>
<text x="174.1" y="70.8">SA_DQ10</text>
<text x="174.1" y="68.3">SA_DQ9</text>
<text x="192" y="70.8">SA_MA0</text>
<text x="174.1" y="75.8">SA_DQ12</text>
<text x="174.1" y="73.3">SA_DQ11</text>
<text x="192" y="75.8">SA_MA2</text>
<text x="192" y="73.3">SA_MA1</text>
<text x="174.1" y="83.2">SA_DQ15</text>
<text x="174.1" y="80.8">SA_DQ14</text>
<text x="174.1" y="78.2">SA_DQ13</text>
<text x="192" y="83.2">SA_MA5</text>
<text x="192" y="80.8">SA_MA4</text>
<text x="192" y="78.2">SA_MA3</text>
<text x="174.1" y="88.2">SA_DQ17</text>
<text x="174.1" y="85.8">SA_DQ16</text>
<text x="192" y="88.2">SA_MA7</text>
<text x="192" y="85.8">SA_MA6</text>
<text x="174.1" y="95.8">SA_DQ20</text>
<text x="174.1" y="93.2">SA_DQ19</text>
<text x="174.1" y="90.8">SA_DQ18</text>
<text x="191" y="95.8">SA_MA10</text>
<text x="192" y="93.2">SA_MA9</text>
<text x="192" y="90.8">SA_MA8</text>
<text x="174.1" y="100.7">SA_DQ22</text>
<text x="174.1" y="98.2">SA_DQ21</text>
<text x="191" y="100.7">SA_MA12</text>
<text x="191" y="98.2">SA_MA11</text>
<text x="174.1" y="105.7">SA_DQ24</text>
<text x="174.1" y="103.2">SA_DQ23</text>
<text x="191" y="103.2">SA_MA13</text>
<text x="174.1" y="113.2">SA_DQ27</text>
<text x="174.1" y="110.7">SA_DQ26</text>
<text x="174.1" y="108.2">SA_DQ25</text>
<text x="192" y="113.2">SA_BS1</text>
<text x="192" y="110.7">SA_BS0</text>
<text x="174.1" y="118.1">SA_DQ29</text>
<text x="174.1" y="115.7">SA_DQ28</text>
<text x="192" y="115.7">SA_BS2</text>
<text x="174.1" y="125.6">SA_DQ32</text>
<text x="174.1" y="123.1">SA_DQ31</text>
<text x="174.1" y="120.6">SA_DQ30</text>
<text x="191" y="125.6">SM_CKE1</text>
<text x="191" y="123.1">SM_CKE0</text>
<text x="174.1" y="130.6">SA_DQ34</text>
<text x="174.1" y="128.1">SA_DQ33</text>
<text x="174.1" y="135.6">SA_DQ36</text>
<text x="174.1" y="133.1">SA_DQ35</text>
<text x="191" y="135.6">SM_CS1#</text>
<text x="191" y="133.1">SM_CS0#</text>
<text x="174.1" y="143.1">SA_DQ39</text>
<text x="174.1" y="140.5">SA_DQ38</text>
<text x="174.1" y="138.1">SA_DQ37</text>
<text x="191" y="143.1">SA_RAS#</text>
<text x="174.1" y="148.1">SA_DQ41</text>
<text x="174.1" y="145.5">SA_DQ40</text>
<text x="191" y="145.5">SA_CAS#</text>
<text x="192" y="148.1">SA_WE#</text>
<text x="174.1" y="155.5">SA_DQ44</text>
<text x="174.1" y="153.1">SA_DQ43</text>
<text x="174.1" y="150.5">SA_DQ42</text>
<text x="192" y="155.5">SA_DM0</text>
<text x="174.1" y="160.5">SA_DQ46</text>
<text x="174.1" y="158">SA_DQ45</text>
<text x="192" y="160.5">SA_DM2</text>
<text x="192" y="158">SA_DM1</text>
<text x="174.1" y="168">SA_DQ49</text>
<text x="174.1" y="165.5">SA_DQ48</text>
<text x="174.1" y="163">SA_DQ47</text>
<text x="192" y="168">SA_DM5</text>
<text x="192" y="165.5">SA_DM4</text>
<text x="192" y="163">SA_DM3</text>
<text x="174.1" y="173">SA_DQ51</text>
<text x="174.1" y="170.5">SA_DQ50</text>
<text x="192" y="173">SA_DM7</text>
<text x="192" y="170.5">SA_DM6</text>
<text x="174.1" y="178">SA_DQ53</text>
<text x="174.1" y="175.5">SA_DQ52</text>
<text x="174.1" y="185.4">SA_DQ56</text>
<text x="174.1" y="183">SA_DQ55</text>
<text x="174.1" y="180.4">SA_DQ54</text>
<text x="191" y="183">SM_ODT1</text>
<text x="191" y="180.4">SM_ODT0</text>
<text x="174.1" y="190.4">SA_DQ58</text>
<text x="174.1" y="188">SA_DQ57</text>
<text x="187" y="190.4">SA_RCVENIN#</text>
<text x="174.1" y="197.9">SA_DQ61</text>
<text x="174.1" y="195.4">SA_DQ60</text>
<text x="174.1" y="193">SA_DQ59</text>
<text x="186" y="193">SA_RCVENOUT#</text>
<text x="174.1" y="202.9">SA_DQ63</text>
<text x="174.1" y="200.4">SA_DQ62</text>
<text x="174.1" y="212.9">SA_DQS0#</text>
<text x="174.1" y="210.4">SA_DQS0</text>
<text x="188" y="215.4">SMOCDCOMP0</text>
<text x="174.1" y="220.3">SA_DQS1#</text>
<text x="174.1" y="217.8">SA_DQS1</text>
<text x="188" y="217.8">SMOCDCOMP1</text>
<text x="174.1" y="227.8">SA_DQS2#</text>
<text x="174.1" y="225.3">SA_DQS2</text>
<text x="174.1" y="232.8">SA_DQS3</text>
<text x="190" y="232.8">SMRCOMPP</text>
<text x="190" y="230.3">SMRCOMPN</text>
<text x="174.1" y="235.3">SA_DQS3#</text>
<text x="174.1" y="242.7">SA_DQS4#</text>
<text x="174.1" y="240.3">SA_DQS4</text>
<text x="191" y="245.3">SMVREF0</text>
<text x="174.1" y="250.3">SA_DQS5#</text>
<text x="174.1" y="247.7">SA_DQS5</text>
<text x="191" y="247.7">SMVREF1</text>
<text x="174.1" y="257.7">SA_DQS6#</text>
<text x="174.1" y="255.3">SA_DQS6</text>
<text x="174.1" y="262.7">SA_DQS7</text>
<text x="174.1" y="265.2">SA_DQS7#</text>
</g>
</svg>
